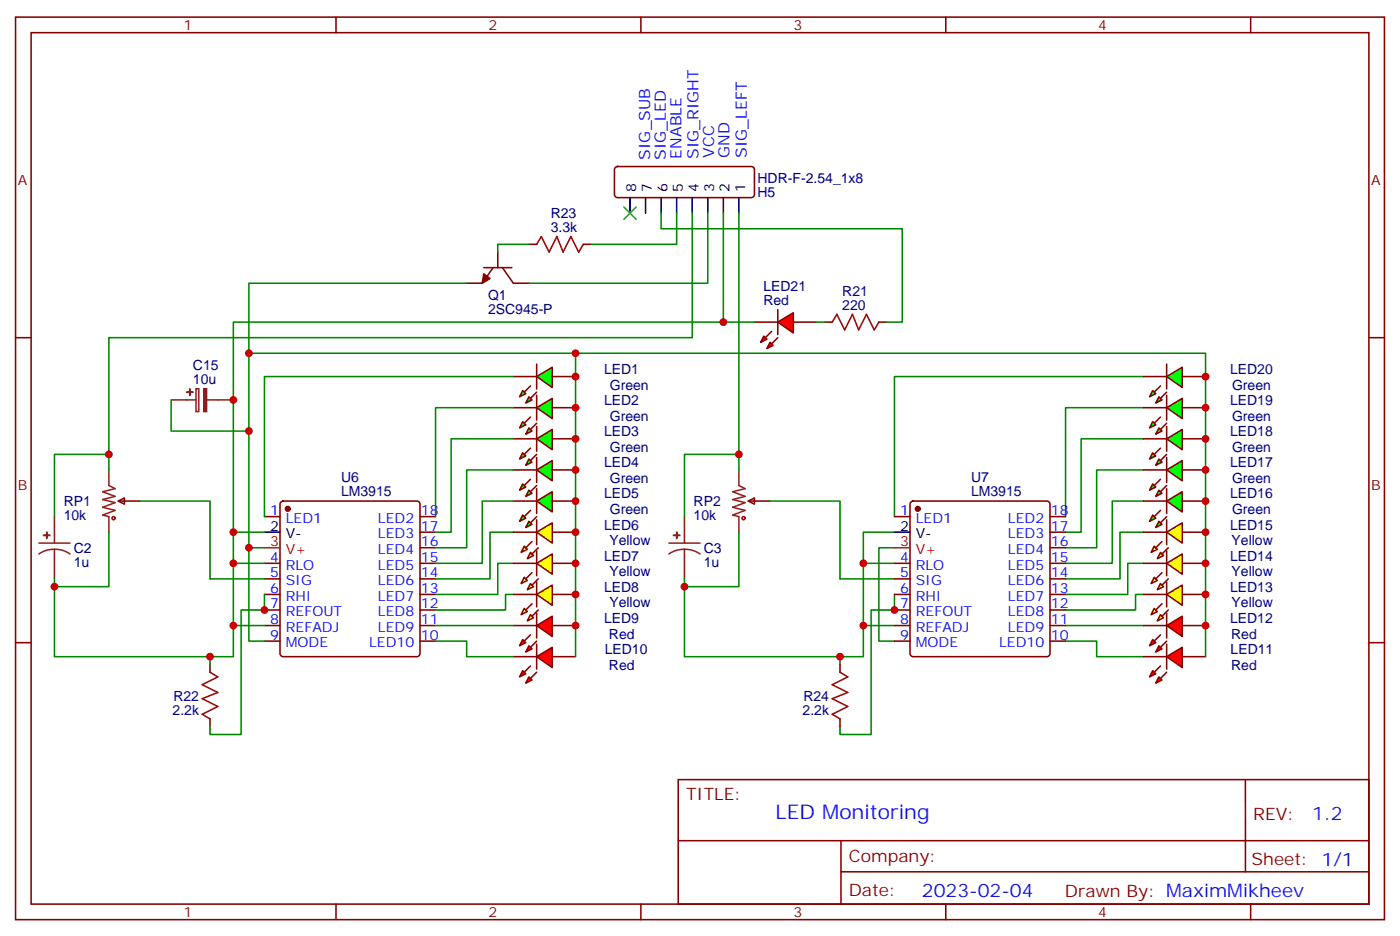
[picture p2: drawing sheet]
<svg xmlns="http://www.w3.org/2000/svg" width="317mm" height="212mm" viewBox="0 0 317 212" stroke-linecap="round" stroke-linejoin="round" font-family="sans-serif">
<g fill="none" stroke="#870000" stroke-width=".35">
<path d="M3.5 3.9h310.5v204.6h-310.5zM7.1 7.4h303.3v197.6h-303.3zM76.2 3.9v3.5M145.3 3.9v3.5M214.5 3.9v3.5M283.6 3.9v3.5M112.9 57.2v3.5M3.5 76.6h3.6M109.7 60.7h6.4M111.8 60.7l-2.4 3.5h-3.6M113.9 60.7l2.5 3.5h3.5M310.4 76.6h3.6"/>
<path d="M60 117.1h3.5M63.7 113.8l.5-.2h30.3a.71 .71 0 0 1 .7 .7v33.9a.76 .76 0 0 1-.7 .7h-30.3a.76 .76 0 0 1-.7-.7v-33.9zM95.2 117.1h3.6M60 127.7h3.5M60 131.2h3.5M60 134.8h3.5M60 138.3h3.5M95.2 127.7h3.6M95.2 131.2h3.6M95.2 134.8h3.6M95.2 138.3h3.6M95.2 124.2h3.6"/>
<path d="M95.2 120.7h3.6M3.5 145.7h3.6M60 141.8h3.5M60 145.3h3.5M95.2 141.8h3.6M95.2 145.3h3.6M310.4 145.7h3.6M153.8 176.7h156.6v28.3h-156.6zM282.4 176.8v20.8M153.8 190.6h156.5M190.7 197.6h119.6M190.7 190.6v14.1"/>
<path d="M76.2 205v3.5M145.3 205v3.5M214.5 205v3.5M283.6 205v3.5"/>
</g>
<g fill="#870000" stroke="#870000" stroke-width=".35">
<path d="M109.7 62.1l1.4 1-1.7 1.1z"/>
<circle cx="65.3" cy="115.4" r=".53"/>
</g>
<path d="M12.3 117.1v6M8.8 123.1h7.1M12.3 124.5l1.9 .3 1.7 .8M12.3 124.5l-1.8 .3-1.7 .8M12.3 124.5v6.7" fill="none" stroke="#8c2424" stroke-width=".35"/>
<g fill="#8c2424" stroke="#8c2424" stroke-width=".35">
<path d="M9.9 121.4h1.4z"/>
<path d="M10.6 120.7v1.4z"/>
</g>
<path d="M60 120.7h3.5" fill="none" stroke="#000" stroke-width=".35"/>
<path d="M60 124.2h3.5" fill="none" stroke="#f00" stroke-width=".35"/>
<path d="M47.6 131.2h12.4M60 127.7h-7.1v14.1h7.1M60 120.7h-7.1v7" fill="none" stroke="#008700" stroke-width=".35"/>
<path d="M121.7 85.4l3.5-2.1v4.5z" fill="#0f0" stroke="#870000" stroke-width=".35"/>
<path d="M121.7 82.6v5.6z" fill="#f00" stroke="#870000" stroke-width=".35"/>
<g fill="#870000" stroke="#870000" stroke-width=".35">
<path d="M121.7 88.9l-1.4 1.4z"/>
<path d="M120.3 87.5l-1.4 1.4z"/>
</g>
<g fill="#0f0" stroke="#870000" stroke-width=".35">
<path d="M119.9 90l.7 .7-1.4 .7z"/>
<path d="M118.5 88.5l.7 .8-1.4 .7z"/>
</g>
<path d="M116.4 85.4h5.3M125.2 85.4h5.3" fill="none" stroke="#870000" stroke-width=".35"/>
<path d="M121.7 92.4l3.5-2.1v4.6z" fill="#0f0" stroke="#870000" stroke-width=".35"/>
<path d="M121.7 89.6v5.6z" fill="#f00" stroke="#870000" stroke-width=".35"/>
<g fill="#870000" stroke="#870000" stroke-width=".35">
<path d="M121.7 96l-1.4 1.4z"/>
<path d="M120.3 94.5l-1.4 1.5z"/>
</g>
<g fill="#0f0" stroke="#870000" stroke-width=".35">
<path d="M119.9 97l.7 .7-1.4 .7z"/>
<path d="M118.5 95.6l.7 .7-1.4 .7z"/>
</g>
<path d="M116.4 92.4h5.3M125.2 92.4h5.3" fill="none" stroke="#870000" stroke-width=".35"/>
<path d="M121.7 99.5l3.5-2.1v4.6z" fill="#0f0" stroke="#870000" stroke-width=".35"/>
<path d="M121.7 96.7v5.6z" fill="#f00" stroke="#870000" stroke-width=".35"/>
<g fill="#870000" stroke="#870000" stroke-width=".35">
<path d="M121.7 103l-1.4 1.4z"/>
<path d="M120.3 101.6l-1.4 1.4z"/>
</g>
<g fill="#0f0" stroke="#870000" stroke-width=".35">
<path d="M119.9 104.1l.7 .7-1.4 .7z"/>
<path d="M118.5 102.7l.7 .7-1.4 .7z"/>
</g>
<path d="M116.4 99.5h5.3M125.2 99.5h5.3" fill="none" stroke="#870000" stroke-width=".35"/>
<path d="M121.7 106.5l3.5-2.1v4.6z" fill="#0f0" stroke="#870000" stroke-width=".35"/>
<path d="M121.7 103.7v5.7z" fill="#f00" stroke="#870000" stroke-width=".35"/>
<g fill="#870000" stroke="#870000" stroke-width=".35">
<path d="M121.7 110.1l-1.4 1.4z"/>
<path d="M120.3 108.7l-1.4 1.4z"/>
</g>
<g fill="#0f0" stroke="#870000" stroke-width=".35">
<path d="M119.9 111.1l.7 .7-1.4 .7z"/>
<path d="M118.5 109.7l.7 .7-1.4 .7z"/>
</g>
<path d="M116.4 106.5h5.3M125.2 106.5h5.3" fill="none" stroke="#870000" stroke-width=".35"/>
<path d="M121.7 113.6l3.5-2.1v4.6z" fill="#0f0" stroke="#870000" stroke-width=".35"/>
<path d="M121.7 110.8v5.6z" fill="#f00" stroke="#870000" stroke-width=".35"/>
<g fill="#870000" stroke="#870000" stroke-width=".35">
<path d="M121.7 117.1l-1.4 1.4z"/>
<path d="M120.3 115.7l-1.4 1.4z"/>
</g>
<g fill="#0f0" stroke="#870000" stroke-width=".35">
<path d="M119.9 118.2l.7 .7-1.4 .7z"/>
<path d="M118.5 116.8l.7 .7-1.4 .7z"/>
</g>
<path d="M116.4 113.6h5.3M125.2 113.6h5.3" fill="none" stroke="#870000" stroke-width=".35"/>
<g fill="#f00" stroke="#870000" stroke-width=".35">
<path d="M121.7 141.8l3.5-2.1v4.6z"/>
<path d="M121.7 139v5.6z"/>
</g>
<g fill="#870000" stroke="#870000" stroke-width=".35">
<path d="M121.7 145.3l-1.4 1.5z"/>
<path d="M120.3 143.9l-1.4 1.4z"/>
</g>
<g fill="#f00" stroke="#870000" stroke-width=".35">
<path d="M119.9 146.4l.7 .7-1.4 .7z"/>
<path d="M118.5 145l.7 .7-1.4 .7z"/>
</g>
<path d="M116.4 141.8h5.3M125.2 141.8h5.3" fill="none" stroke="#870000" stroke-width=".35"/>
<g fill="#f00" stroke="#870000" stroke-width=".35">
<path d="M121.7 148.9l3.5-2.1v4.5z"/>
<path d="M121.7 146.1v5.6z"/>
</g>
<g fill="#870000" stroke="#870000" stroke-width=".35">
<path d="M121.7 152.4l-1.4 1.4z"/>
<path d="M120.3 151l-1.4 1.4z"/>
</g>
<g fill="#f00" stroke="#870000" stroke-width=".35">
<path d="M119.9 153.5l.7 .7-1.4 .7z"/>
<path d="M118.5 152l.7 .8-1.4 .7z"/>
</g>
<g fill="none" stroke="#870000" stroke-width=".35">
<path d="M139.6 38l.5-.3h30.3a.71 .71 0 0 1 .7 .8v5.6a.76 .76 0 0 1-.7 .7h-30.3a.76 .76 0 0 1-.8-.7v-5.6zM119.9 55.4h1.8M132.3 55.4h1.8M26.8 113.6l1.4-.7v1.4zM26.8 113.6h4.9M169.7 113.6l1.4-.7v1.4zM169.7 113.6h4.9M47.6 150.6v1.8M116.4 148.9h5.3M125.2 148.9h5.3M190.5 150.6v1.8M47.6 163v1.7"/>
<path d="M190.5 163v1.7"/>
</g>
<g fill="none" stroke="#008700" stroke-width=".35">
<path d="M119.9 55.4h-7v1.8M153.5 48.3v7.1h-19.4M157 48.3v28.3h-132.3v29.9M160.5 48.3v15.9h-40.6M164 48.3v24.7h-111.1v47.7M105.8 64.2h-49.4v60M56.4 80.1h74.1v68.8M116.4 99.5h-14.1v21.2h-3.5M116.4 92.4h-17.6v24.7M116.4 85.4h-56.4v31.7M259.3 85.4h-56.5v31.7M259.3 92.4h-17.6v24.7"/>
<path d="M259.3 99.5h-14.1v21.2h-3.5M31.7 113.6h15.9v17.6M116.4 113.6h-7v14.1h-10.6M116.4 106.5h-10.6v17.7h-7M174.6 113.6h15.9v17.6M259.3 106.5h-10.6v17.7h-7M259.3 113.6h-7.1v14.1h-10.5M24.7 120.7v12.3h-12.4v-1.8M60 124.2h-3.6v21.1h3.6M60 134.8v3.5h-5.3v28.2h-7.1v-1.8M116.4 134.8h-1.7v3.5h-15.9M116.4 127.7h-3.5v7.1h-14.1"/>
<path d="M116.4 120.7h-5.3v10.5h-12.3M155.2 133v15.9h35.3v1.7M202.8 134.8v3.5h-5.2v28.2h-7.1v-1.8M202.8 124.2h-3.5v21.1h3.5M259.3 120.7h-5.3v10.5h-12.3M259.3 127.7h-3.5v7.1h-14.1M259.3 134.8h-1.8v3.5h-15.8M52.9 141.8v7.1h-5.3v1.7M98.8 145.3h7v3.6h10.6M98.8 141.8h17.6M241.7 145.3h7v3.6h10.6M241.7 141.8h17.6"/>
</g>
<path d="M142.9 44.8v3.5M146.4 44.8v3.5M149.9 44.8v3.5M153.5 44.8v3.5M157 44.8v3.5M160.5 44.8v3.5M164 44.8v3.5M167.6 44.8v3.5" fill="none" stroke="#000" stroke-width=".35"/>
<g fill="none" stroke="#a10000" stroke-width=".35">
<path d="M121.7 55.4l1.1-1.8 1.7 3.6 1.8-3.6 1.4 3.6 1.8-3.6 1.7 3.6 1.1-1.8M47.6 152.4l1.8 1.1-3.5 1.7 3.5 1.8-3.5 1.4 3.5 1.8-3.5 1.7 1.7 1.1M190.5 152.4l1.8 1.1-3.6 1.7 3.6 1.8-3.6 1.4 3.6 1.8-3.6 1.7 1.8 1.1"/>
<circle cx="25.8" cy="117.5" r=".35"/>
<circle cx="168.6" cy="117.5" r=".35"/>
</g>
<path d="M24.7 106.5v3.6l1.4 .7-2.8 .7 2.8 1-2.8 .7 2.8 .7-2.8 1.1 2.8 .7-2.8 1.1 1.4 .3v3.6M167.6 106.5v3.6l1.4 .7-2.8 .7 2.8 1-2.8 .7 2.8 .7-2.8 1.1 2.8 .7-2.8 1.1 1.4 .3v3.6" fill="none" stroke="#8c2424" stroke-width=".35"/>
<g fill="#f00" stroke="#870000" stroke-width=".35">
<path d="M264.6 148.9l3.5-2.1v4.5z"/>
<path d="M264.6 146.1v5.6z"/>
</g>
<g fill="#870000" stroke="#870000" stroke-width=".35">
<path d="M264.6 152.4l-1.4 1.4z"/>
<path d="M261.8 152.4l1.4-1.4z"/>
</g>
<g fill="#f00" stroke="#870000" stroke-width=".35">
<path d="M262.8 153.5l.7 .7-1.4 .7z"/>
<path d="M261.4 152l.7 .8-1.4 .7z"/>
</g>
<path d="M259.3 148.9h5.3M268.1 148.9h5.3" fill="none" stroke="#870000" stroke-width=".35"/>
<g fill="#f00" stroke="#870000" stroke-width=".35">
<path d="M264.6 141.8l3.5-2.1v4.6z"/>
<path d="M264.6 139v5.6z"/>
</g>
<g fill="#870000" stroke="#870000" stroke-width=".35">
<path d="M264.6 145.3l-1.4 1.5z"/>
<path d="M261.8 145.3l1.4-1.4z"/>
</g>
<g fill="#f00" stroke="#870000" stroke-width=".35">
<path d="M262.8 146.4l.7 .7-1.4 .7z"/>
<path d="M261.4 145l.7 .7-1.4 .7z"/>
</g>
<path d="M259.3 141.8h5.3M268.1 141.8h5.3" fill="none" stroke="#870000" stroke-width=".35"/>
<path d="M264.6 113.6l3.5-2.1v4.6z" fill="#0f0" stroke="#870000" stroke-width=".35"/>
<path d="M264.6 110.8v5.6z" fill="#f00" stroke="#870000" stroke-width=".35"/>
<g fill="#870000" stroke="#870000" stroke-width=".35">
<path d="M264.6 117.1l-1.4 1.4z"/>
<path d="M261.8 117.1l1.4-1.4z"/>
</g>
<g fill="#0f0" stroke="#870000" stroke-width=".35">
<path d="M262.8 118.2l.7 .7-1.4 .7z"/>
<path d="M261.4 116.8l.7 .7-1.4 .7z"/>
</g>
<path d="M259.3 113.6h5.3M268.1 113.6h5.3" fill="none" stroke="#870000" stroke-width=".35"/>
<path d="M264.6 106.5l3.5-2.1v4.6z" fill="#0f0" stroke="#870000" stroke-width=".35"/>
<path d="M264.6 103.7v5.7z" fill="#f00" stroke="#870000" stroke-width=".35"/>
<g fill="#870000" stroke="#870000" stroke-width=".35">
<path d="M264.6 110.1l-1.4 1.4z"/>
<path d="M261.8 110.1l1.4-1.4z"/>
</g>
<g fill="#0f0" stroke="#870000" stroke-width=".35">
<path d="M262.8 111.1l.7 .7-1.4 .7z"/>
<path d="M261.4 109.7l.7 .7-1.4 .7z"/>
</g>
<path d="M259.3 106.5h5.3M268.1 106.5h5.3" fill="none" stroke="#870000" stroke-width=".35"/>
<path d="M264.6 99.5l3.5-2.1v4.6z" fill="#0f0" stroke="#870000" stroke-width=".35"/>
<path d="M264.6 96.7v5.6z" fill="#f00" stroke="#870000" stroke-width=".35"/>
<g fill="#870000" stroke="#870000" stroke-width=".35">
<path d="M264.6 103l-1.4 1.4z"/>
<path d="M261.8 103l1.4-1.4z"/>
</g>
<g fill="#0f0" stroke="#870000" stroke-width=".35">
<path d="M262.8 104.1l.7 .7-1.4 .7z"/>
<path d="M261.4 102.7l.7 .7-1.4 .7z"/>
</g>
<path d="M259.3 99.5h5.3M268.1 99.5h5.3" fill="none" stroke="#870000" stroke-width=".35"/>
<path d="M264.6 92.4l3.5-2.1v4.6z" fill="#0f0" stroke="#870000" stroke-width=".35"/>
<path d="M264.6 89.6v5.6z" fill="#f00" stroke="#870000" stroke-width=".35"/>
<g fill="#870000" stroke="#870000" stroke-width=".35">
<path d="M264.6 96l-1.4 1.4z"/>
<path d="M261.8 96l1.4-1.5z"/>
</g>
<g fill="#0f0" stroke="#870000" stroke-width=".35">
<path d="M262.8 97l.7 .7-1.4 .7z"/>
<path d="M261.4 95.6l.7 .7-1.4 .7z"/>
</g>
<path d="M259.3 92.4h5.3M268.1 92.4h5.3" fill="none" stroke="#870000" stroke-width=".35"/>
<path d="M264.6 85.4l3.5-2.1v4.5z" fill="#0f0" stroke="#870000" stroke-width=".35"/>
<path d="M264.6 82.6v5.6z" fill="#f00" stroke="#870000" stroke-width=".35"/>
<g fill="#870000" stroke="#870000" stroke-width=".35">
<path d="M264.6 88.9l-1.4 1.4z"/>
<path d="M261.8 88.9l1.4-1.4z"/>
</g>
<g fill="#0f0" stroke="#870000" stroke-width=".35">
<path d="M262.8 90l.7 .7-1.4 .7z"/>
<path d="M261.4 88.5l.7 .8-1.4 .7z"/>
</g>
<g fill="none" stroke="#870000" stroke-width=".35">
<path d="M259.3 85.4h5.3M268.1 85.4h5.3M202.8 117.1h3.6M206.6 113.8l.5-.2h30.3a.71 .71 0 0 1 .7 .7v33.9a.76 .76 0 0 1-.7 .7h-30.3a.76 .76 0 0 1-.7-.7v-33.9zM238.1 117.1h3.6M202.8 127.7h3.6M202.8 131.2h3.6M202.8 134.8h3.6M202.8 138.3h3.6M238.1 127.7h3.6M238.1 131.2h3.6M238.1 134.8h3.6"/>
<path d="M238.1 138.3h3.6M238.1 124.2h3.6M238.1 120.7h3.6M202.8 141.8h3.6M202.8 145.3h3.6M238.1 141.8h3.6M238.1 145.3h3.6"/>
</g>
<path d="M167.6 48.3v58.2M38.8 90.7v7h17.6M130.5 80.1h142.9v68.8M190.5 131.2h12.3M202.8 120.7h-7v7M202.8 127.7h-7v14.1h7" fill="none" stroke="#008700" stroke-width=".35"/>
<circle cx="208.1" cy="115.4" r=".53" fill="#870000" stroke="#870000" stroke-width=".35"/>
<path d="M202.8 120.7h3.6" fill="none" stroke="#000" stroke-width=".35"/>
<path d="M202.8 124.2h3.6" fill="none" stroke="#f00" stroke-width=".35"/>
<path d="M38.8 90.7h5.6M44.4 88.1h.7v5.2h-.7zM46.9 90.7h6M155.2 117.1v6M151.7 123.1h7M155.2 124.5l1.9 .3 1.6 .8M155.2 124.5l-1.8 .3-1.7 .8M155.2 124.5v6.7" fill="none" stroke="#8c2424" stroke-width=".35"/>
<g fill="#8c2424" stroke="#8c2424" stroke-width=".35">
<path d="M152.8 121.4h1.4z"/>
<path d="M153.5 120.7v1.4z"/>
<path d="M46.2 88.1h.6v5.2h-.6z"/>
<path d="M43 88.2l.1 1.4z"/>
<path d="M42.3 88.9h1.4z"/>
</g>
<path d="M141.5 46.9l2.8 2.8M144.3 46.9l-2.8 2.8" fill="none" stroke="#3c3" stroke-width=".35"/>
<g fill="#ff0" stroke="#870000" stroke-width=".35">
<path d="M261.8 123.8l.7 .7-1.4 .7z"/>
<path d="M263.2 125.2l.7 .7-1.4 .7z"/>
</g>
<path d="M264.6 117.8v5.7M259.3 120.7h5.3M263.5 122.8l-1.4 1.4M264.9 124.2l-1.4 1.4M268.1 120.7h5.3" fill="none" stroke="#870000" stroke-width=".35"/>
<g fill="#ff0" stroke="#870000" stroke-width=".35">
<path d="M264.6 120.7l3.5-2.2v4.6z"/>
<path d="M261.8 130.9l.7 .7-1.4 .7z"/>
<path d="M263.2 132.3l.7 .7-1.4 .7z"/>
</g>
<path d="M259.3 127.7h5.3M263.5 129.8l-1.4 1.4M264.6 124.9v5.6M264.9 131.2l-1.4 1.4M268.1 127.7h5.3" fill="none" stroke="#870000" stroke-width=".35"/>
<g fill="#ff0" stroke="#870000" stroke-width=".35">
<path d="M264.6 127.7l3.5-2.1v4.6z"/>
<path d="M261.8 137.9l.7 .7-1.4 .7z"/>
<path d="M263.2 139.3l.7 .8-1.4 .7z"/>
</g>
<path d="M259.3 134.8h5.3M263.5 136.9l-1.4 1.4M264.6 131.9v5.7M264.9 138.3l-1.4 1.4M268.1 134.8h5.3" fill="none" stroke="#870000" stroke-width=".35"/>
<g fill="#ff0" stroke="#870000" stroke-width=".35">
<path d="M264.6 134.8l3.5-2.2v4.6z"/>
<path d="M118.9 123.8l.7 .7-1.4 .7z"/>
<path d="M120.3 125.2l.7 .7-1.4 .7z"/>
</g>
<path d="M121.7 117.8v5.7M116.4 120.7h5.3M120.6 122.8l-1.4 1.4M122.1 124.2l-1.4 1.4M125.2 120.7h5.3" fill="none" stroke="#870000" stroke-width=".35"/>
<g fill="#ff0" stroke="#870000" stroke-width=".35">
<path d="M121.7 120.7l3.5-2.2v4.6z"/>
<path d="M118.9 130.9l.7 .7-1.4 .7z"/>
<path d="M120.3 132.3l.7 .7-1.4 .7z"/>
</g>
<path d="M116.4 127.7h5.3M120.6 129.8l-1.4 1.4M121.7 124.9v5.6M122.1 131.2l-1.4 1.4M125.2 127.7h5.3" fill="none" stroke="#870000" stroke-width=".35"/>
<g fill="#ff0" stroke="#870000" stroke-width=".35">
<path d="M121.7 127.7l3.5-2.1v4.6z"/>
<path d="M118.9 137.9l.7 .7-1.4 .7z"/>
<path d="M120.3 139.3l.7 .8-1.4 .7z"/>
</g>
<path d="M116.4 134.8h5.3M120.6 136.9l-1.4 1.4M121.7 131.9v5.7M122.1 138.3l-1.4 1.4M125.2 134.8h5.3" fill="none" stroke="#870000" stroke-width=".35"/>
<path d="M121.7 134.8l3.5-2.2v4.6z" fill="#ff0" stroke="#870000" stroke-width=".35"/>
<path d="M24.7 103h-12.4v14.1M12.3 133v15.9h35.3" fill="none" stroke="#008700" stroke-width=".35"/>
<g fill="#f00" stroke="#870000" stroke-width=".35">
<path d="M176.4 73l3.5-2.1v4.6z"/>
<path d="M176.4 70.2v5.6z"/>
</g>
<g fill="#870000" stroke="#870000" stroke-width=".35">
<path d="M176.4 76.6l-1.4 1.4z"/>
<path d="M175 75.1l-1.4 1.5z"/>
</g>
<g fill="#f00" stroke="#870000" stroke-width=".35">
<path d="M174.6 77.6l.7 .7-1.4 .7z"/>
<path d="M173.2 76.2l.7 .7-1.4 .7z"/>
</g>
<path d="M171.1 73h5.3M179.9 73h5.3M187 73h1.7M199.3 73h1.8" fill="none" stroke="#870000" stroke-width=".35"/>
<path d="M149.9 48.3v3.6h54.7v21.1h-3.5M164 73h7.1M185.2 73h1.8M167.6 103h-12.4v14.1M167.6 120.7v12.3h-12.4v-1.8M195.8 141.8v7.1h-5.3" fill="none" stroke="#008700" stroke-width=".35"/>
<path d="M188.7 73l1.1-1.7 1.8 3.5 1.7-3.5 1.4 3.5 1.8-3.5 1.8 3.5 1-1.8" fill="none" stroke="#a10000" stroke-width=".35"/>
<g fill="#c00">
<circle cx="52.9" cy="127.7" r=".88"/>
<circle cx="60" cy="138.3" r=".88"/>
<circle cx="52.9" cy="120.6" r=".88"/>
<circle cx="56.4" cy="124.2" r=".88"/>
<circle cx="130.5" cy="92.4" r=".88"/>
<circle cx="130.5" cy="99.5" r=".88"/>
<circle cx="130.5" cy="106.5" r=".88"/>
<circle cx="130.5" cy="113.6" r=".88"/>
<circle cx="130.5" cy="141.8" r=".88"/>
<circle cx="56.4" cy="80.1" r=".88"/>
<circle cx="130.5" cy="85.4" r=".88"/>
<circle cx="202.8" cy="138.3" r=".88"/>
<circle cx="195.8" cy="127.7" r=".88"/>
<circle cx="130.5" cy="80.1" r=".88"/>
<circle cx="273.4" cy="141.8" r=".88"/>
<circle cx="273.4" cy="113.6" r=".88"/>
<circle cx="273.4" cy="106.5" r=".88"/>
<circle cx="273.4" cy="99.5" r=".88"/>
<circle cx="273.4" cy="92.4" r=".88"/>
<circle cx="273.4" cy="85.4" r=".88"/>
<circle cx="52.9" cy="90.7" r=".88"/>
<circle cx="56.4" cy="97.7" r=".88"/>
<circle cx="130.5" cy="120.6" r=".88"/>
<circle cx="130.5" cy="127.7" r=".88"/>
<circle cx="130.5" cy="134.8" r=".88"/>
<circle cx="273.4" cy="134.8" r=".88"/>
<circle cx="273.4" cy="127.7" r=".88"/>
<circle cx="273.4" cy="120.6" r=".88"/>
<circle cx="24.7" cy="103" r=".88"/>
<circle cx="12.3" cy="133" r=".88"/>
<circle cx="52.9" cy="141.8" r=".88"/>
<circle cx="47.6" cy="148.9" r=".88"/>
<circle cx="164" cy="73" r=".88"/>
<circle cx="167.6" cy="103" r=".88"/>
<circle cx="155.2" cy="133" r=".88"/>
<circle cx="190.5" cy="148.9" r=".88"/>
<circle cx="195.8" cy="141.8" r=".88"/>
</g>
<text font-size="4.6" fill="#00f" x="175.9" y="185.8">LED Monitoring</text>
<g font-size="4.2" fill="#00f">
<text x="297.6" y="186">1.2</text>
<text x="209.1" y="203.4">2023-02-04</text>
</g>
<g font-size="3.9" fill="#800">
<text x="155.6" y="181.3">TITLE:</text>
<text x="284.2" y="186">REV:</text>
<text x="192.5" y="195.5">Company:</text>
<text x="283.9" y="196.1">Sheet: 1/1</text>
<text x="192.5" y="203.2">Date:</text>
<text x="241.5" y="203.3">Drawn By: MaximMikheev</text>
</g>
<g font-size="3.5" fill="#00f">
<text x="154.5" y="35.9" transform="rotate(-90 154.5 35.9)">ENABLE</text>
<text x="161.9" y="35.7" transform="rotate(-90 161.9 35.7)">VCC</text>
<text x="165.5" y="35.8" transform="rotate(-90 165.5 35.8)">GND</text>
<text x="169.3" y="35.8" transform="rotate(-90 169.3 35.8)">SIG_LEFT</text>
<text x="147.5" y="36.2" transform="rotate(-90 147.5 36.2)">SIG_SUB</text>
<text x="151" y="36.2" transform="rotate(-90 151 36.2)">SIG_LED</text>
<text x="158.4" y="36.1" transform="rotate(-90 158.4 36.1)">SIG_RIGHT</text>
</g>
<g font-size="3.2" fill="#800">
<text x="41.6" y="6.9">1</text>
<text x="110.8" y="6.9">2</text>
<text x="179.9" y="6.9">3</text>
<text x="249.1" y="6.9">4</text>
<text x="4.1" y="42">A</text>
<text x="311" y="42">A</text>
<text x="4.1" y="111.1">B</text>
<text x="311" y="111.1">B</text>
<text x="41.6" y="208">1</text>
<text x="110.8" y="208">2</text>
<text x="179.9" y="208">3</text>
<text x="249.1" y="208">4</text>
</g>
<g font-size="3.2" fill="#000080">
<text x="171.8" y="41.5">HDR-F-2.54_1x8</text>
<text x="171.8" y="44.7">H5</text>
<text x="124.9" y="52.6">3.3k</text>
<text x="124.9" y="49.4">R23</text>
<text x="173.1" y="66">LED21</text>
<text x="110.7" y="71.1">2SC945-P</text>
<text x="110.7" y="67.9">Q1</text>
<text x="173.1" y="69.1">Red</text>
<text x="191" y="70.2">220</text>
<text x="191" y="67">R21</text>
<text x="43.8" y="83.8">C15</text>
<text x="43.8" y="87.1">10u</text>
<text x="137" y="84.8">LED1</text>
<text x="138.3" y="88.3">Green</text>
<text x="279" y="84.8">LED20</text>
<text x="279.4" y="88.3">Green</text>
<text x="137" y="91.8">LED2</text>
<text x="138.3" y="95.4">Green</text>
<text x="279" y="91.8">LED19</text>
<text x="279.4" y="95.4">Green</text>
<text x="137" y="98.9">LED3</text>
<text x="279" y="98.9">LED18</text>
<text x="137" y="105.9">LED4</text>
<text x="138.3" y="102.4">Green</text>
<text x="279" y="105.9">LED17</text>
<text x="279.4" y="102.4">Green</text>
<text x="77.3" y="112.4">LM3915</text>
<text x="77.3" y="109.2">U6</text>
<text x="137" y="113">LED5</text>
<text x="138.3" y="109.5">Green</text>
<text x="220.2" y="112.4">LM3915</text>
<text x="220.2" y="109.2">U7</text>
<text x="279" y="113">LED16</text>
<text x="279.4" y="109.5">Green</text>
<text x="14.4" y="117.9">10k</text>
<text x="14.4" y="114.7">RP1</text>
<text x="138.3" y="116.5">Green</text>
<text x="157.3" y="117.9">10k</text>
<text x="157.3" y="114.7">RP2</text>
<text x="279.4" y="116.5">Green</text>
<text x="16.7" y="125.4">C2</text>
<text x="137" y="120.1">LED6</text>
<text x="138.2" y="123.6">Yellow</text>
<text x="159.6" y="125.3">C3</text>
<text x="279" y="120.1">LED15</text>
<text x="279.3" y="123.6">Yellow</text>
<text x="16.7" y="128.5">1u</text>
<text x="137" y="127.1">LED7</text>
<text x="138.2" y="130.6">Yellow</text>
<text x="159.6" y="128.5">1u</text>
<text x="279" y="127.1">LED14</text>
<text x="279.3" y="130.6">Yellow</text>
<text x="137" y="134.2">LED8</text>
<text x="138.2" y="137.7">Yellow</text>
<text x="279" y="134.2">LED13</text>
<text x="279.3" y="137.7">Yellow</text>
<text x="137" y="141.2">LED9</text>
<text x="279" y="141.2">LED12</text>
<text x="137.1" y="148.3">LED10</text>
<text x="138.1" y="144.8">Red</text>
<text x="279.1" y="148.3">LED11</text>
<text x="279.2" y="144.8">Red</text>
<text x="138.1" y="151.8">Red</text>
<text x="279.2" y="151.8">Red</text>
<text x="39.2" y="162">2.2k</text>
<text x="39.3" y="158.9">R22</text>
<text x="182" y="162">2.2k</text>
<text x="182.2" y="158.9">R24</text>
</g>
<g font-size="3.2">
<text x="144.3" y="43.5" transform="rotate(-90 144.3 43.5)">8</text>
<text x="147.8" y="43.5" transform="rotate(-90 147.8 43.5)">7</text>
<text x="151.3" y="43.5" transform="rotate(-90 151.3 43.5)">6</text>
<text x="154.9" y="43.5" transform="rotate(-90 154.9 43.5)">5</text>
<text x="158.4" y="43.5" transform="rotate(-90 158.4 43.5)">4</text>
<text x="161.9" y="43.5" transform="rotate(-90 161.9 43.5)">3</text>
<text x="165.5" y="43.5" transform="rotate(-90 165.5 43.5)">2</text>
<text x="169" y="43.5" transform="rotate(-90 169 43.5)">1</text>
<text x="61.3" y="120.3">2</text>
<text x="64.8" y="122.1">V-</text>
<text x="204.2" y="120.3">2</text>
<text x="207.7" y="122.1">V-</text>
</g>
<g font-size="3.2" fill="#00f">
<text x="61.3" y="116.8">1</text>
<text x="64.8" y="118.5">LED1</text>
<text x="85.7" y="118.5">LED2</text>
<text x="95.4" y="116.8">18</text>
<text x="204.2" y="116.8">1</text>
<text x="207.7" y="118.5">LED1</text>
<text x="228.6" y="118.5">LED2</text>
<text x="238.3" y="116.8">18</text>
<text x="85.7" y="125.6">LED4</text>
<text x="85.7" y="122.1">LED3</text>
<text x="95.4" y="123.8">16</text>
<text x="95.4" y="120.3">17</text>
<text x="228.6" y="125.6">LED4</text>
<text x="228.6" y="122.1">LED3</text>
<text x="238.3" y="123.8">16</text>
<text x="238.3" y="120.3">17</text>
<text x="61.3" y="127.4">4</text>
<text x="61.3" y="130.9">5</text>
<text x="64.8" y="129.1">RLO</text>
<text x="85.7" y="129.1">LED5</text>
<text x="95.4" y="130.9">14</text>
<text x="95.4" y="127.4">15</text>
<text x="204.2" y="127.4">4</text>
<text x="204.2" y="130.9">5</text>
<text x="207.7" y="129.1">RLO</text>
<text x="228.6" y="129.1">LED5</text>
<text x="238.3" y="130.9">14</text>
<text x="238.3" y="127.4">15</text>
<text x="61.3" y="134.4">6</text>
<text x="61.3" y="137.9">7</text>
<text x="64.8" y="132.6">SIG</text>
<text x="64.8" y="136.2">RHI</text>
<text x="85.7" y="136.2">LED7</text>
<text x="85.7" y="132.6">LED6</text>
<text x="95.4" y="137.9">12</text>
<text x="95.4" y="134.4">13</text>
<text x="204.2" y="134.4">6</text>
<text x="204.2" y="137.9">7</text>
<text x="207.7" y="132.6">SIG</text>
<text x="207.7" y="136.2">RHI</text>
<text x="228.6" y="136.2">LED7</text>
<text x="228.6" y="132.6">LED6</text>
<text x="238.3" y="137.9">12</text>
<text x="238.3" y="134.4">13</text>
<text x="61.3" y="141.5">8</text>
<text x="64.8" y="139.7">REFOUT</text>
<text x="64.8" y="143.2">REFADJ</text>
<text x="85.7" y="143.2">LED9</text>
<text x="85.7" y="139.7">LED8</text>
<text x="95.4" y="141.5">11</text>
<text x="204.2" y="141.5">8</text>
<text x="207.7" y="139.7">REFOUT</text>
<text x="207.7" y="143.2">REFADJ</text>
<text x="228.6" y="143.2">LED9</text>
<text x="228.6" y="139.7">LED8</text>
<text x="238.3" y="141.5">11</text>
<text x="61.3" y="145">9</text>
<text x="64.8" y="146.8">MODE</text>
<text x="83.7" y="146.8">LED10</text>
<text x="95.4" y="145">10</text>
<text x="204.2" y="145">9</text>
<text x="207.7" y="146.8">MODE</text>
<text x="226.6" y="146.8">LED10</text>
<text x="238.3" y="145">10</text>
</g>
<g font-size="3.2" fill="#f00">
<text x="61.3" y="123.8">3</text>
<text x="64.8" y="125.6">V+</text>
<text x="204.2" y="123.8">3</text>
<text x="207.7" y="125.6">V+</text>
</g>
</svg>
